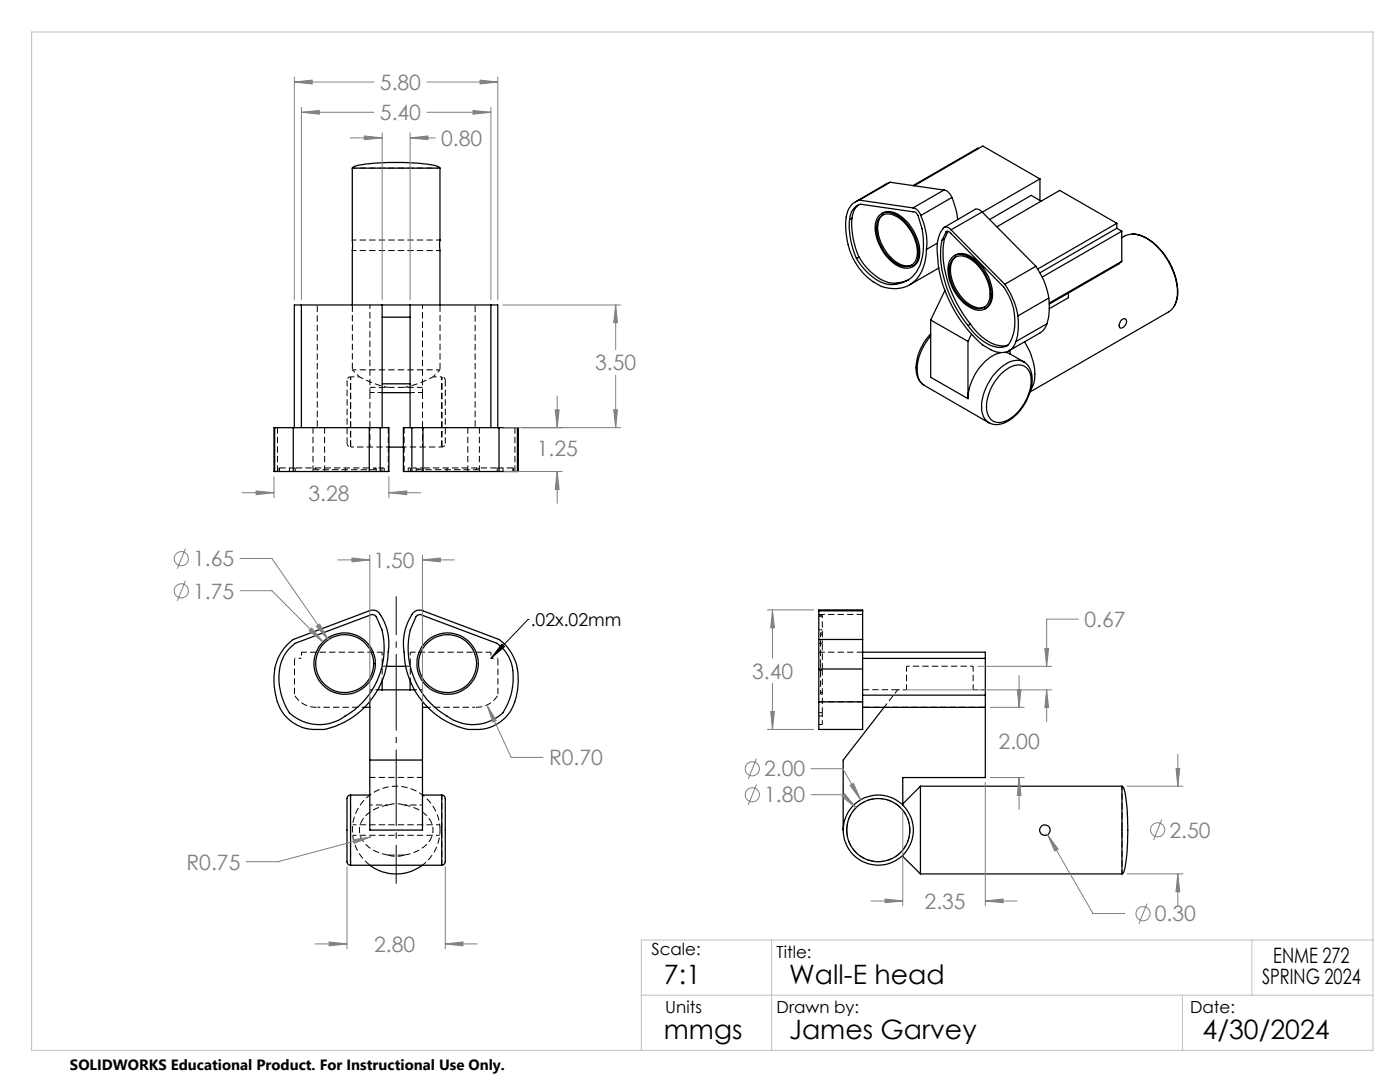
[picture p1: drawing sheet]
<svg xmlns="http://www.w3.org/2000/svg" width="279mm" height="216mm" viewBox="0 0 279 216" stroke-linecap="round" stroke-linejoin="round" font-family="sans-serif">
<path d="M75.1 93.4h-1.3M84.4 93.4h-1.3M60.2 131.3h-1.4M98 131.3h1.4M164.1 128.4v-5.6M180.9 132.9h13.3M63.3 141.1h9.5M85.4 141.1h9.4M73.8 160.6h3.7M84.3 160.6h-3.6" fill="none" stroke="#000" stroke-width=".2" stroke-dasharray="1.3 .6" stroke-dashoffset=".7" stroke-linecap="butt"/>
<g fill="none" stroke="#000" stroke-width=".2" stroke-dasharray="1.3 .6" stroke-linecap="butt">
<path d="M55.8 93.4h-.1M58.9 93.4h-3.1M62.7 93.4v.3M63 93.4v.3M70 89.2v-14v14M73.8 85.3v-7M74.6 93.7v-.3M74.9 93.7v-.3M76.7 93.4h-.5M81.9 93.4h-.4M83.2 93.4v.3M83.6 93.4v.3"/>
<path d="M84.3 85.3v-7M88.2 89.2v-14v14M95.1 93.7v-.3M95.5 93.7v-.3M102.4 93.4h-3.2M102.5 93.4h-.1M163.8 138.5h.3M163.8 138.2h.3M164.1 122.8v-.2M164.1 126.3h-.3M164.1 126.6h-.3M172.2 137.6h7"/>
<path d="M77.5 170.6a6.7 6.7 0 0 1-5.7-4.1 4.3 4.3 0 0 1 2.4-4.7 8.9 8.9 0 0 1 3.3-1.2M77.5 170.6a5.2 5.2 0 0 0 3.2 0M80.7 160.6a6.4 6.4 0 0 1 5.7 4.4 4.4 4.4 0 0 1-2.7 4.6l-1.1 .5-1.9 .5M80.7 170.6h-3.2M80.7 160.6a5.3 5.3 0 0 0-3.2 0M87.8 165.6a8.8 8.8 0 0 0-12.6-7.8 8.8 8.8 0 0 0-1.4 14.8"/>
</g>
<g fill="none" stroke="#000" stroke-width=".2" stroke-dasharray="1.3 .6" stroke-dashoffset=".6" stroke-linecap="butt">
<path d="M70.3 73.8l1.4 1.4M86.4 75.2l1.4-1.4M70 89.2h3.8M73.8 85.3v3.9M73.8 89.2h3.8M76.2 93.4h-1.1M80.5 89.2h3.8M83.1 93.4h-1.2M84.3 85.3v3.9M84.3 89.2h3.9M60.2 130.1v1.2M76.3 135.9v-5.8"/>
<path d="M81.9 135.9v-5.8M98 130.1v1.2"/>
</g>
<path d="M74.9 93.7h-12.2M83.2 93.7h12.3M76.3 130.1h-16.1M98 130.1h-16.1M180.9 132.9v4.7M194.2 132.9v4.7M164.1 142.2v-8.5" fill="none" stroke="#000" stroke-width=".2" stroke-dasharray="1.3 .6" stroke-dashoffset=".2" stroke-linecap="butt"/>
<path d="M73.8 137.6h1.6M82.7 137.6h1.6" fill="none" stroke="#000" stroke-width=".2" stroke-dasharray="1.3 .6" stroke-dashoffset=".8" stroke-linecap="butt"/>
<path d="M63.3 85.3v-24.5M94.8 85.3v-24.5M58.8 131.3v7.4M58.8 138.7a4.9 4.9 0 0 0 4.5 2.4M99.4 138.7a4.9 4.9 0 0 1-4.6 2.4M99.4 131.3v7.4M172.2 141.1h24.5" fill="none" stroke="#000" stroke-width=".2" stroke-dasharray="1.3 .6" stroke-dashoffset="-.2" stroke-linecap="butt"/>
<g fill="none" stroke="#000" stroke-width=".2" stroke-dasharray="1.3 .6" stroke-dashoffset=".4" stroke-linecap="butt">
<path d="M71.7 75.2h.1a21.7 21.7 0 0 0 5.7 2.1M73.8 78.3h2.5M80.7 77.3a22.4 22.4 0 0 0 5.7-2.1M81.9 78.3h2.4M73.8 140v-2.4M76.3 132.9h.9M81 132.9h.9M84.3 137.6v2.4M163.8 132.4v6.1M163.8 126.3v6.1M194.2 137.6h2.5M164.1 144.6v-2.4"/>
<path d="M84.3 172.6a8.7 8.7 0 0 0 3.5-7"/>
</g>
<g fill="none" stroke="#000" stroke-width=".2" stroke-dasharray="1.3 .6" stroke-dashoffset=".1" stroke-linecap="butt">
<path d="M73.8 77.3h10.5M88.9 75.9v12.6M55.4 94.1v-8.8M62.5 94.1v-8.8M64.8 94.1v-8.8M69.3 88.5v-12.6M77.5 94.1v-8.8M80.6 94.1v-8.8M93.4 94.1v-8.8M95.7 94.1v-8.8M102.8 94.1v-8.8M163.4 122.6h8.8"/>
<path d="M163.4 130.1h8.8M73.8 155.1h10.5M163.4 140h8.8"/>
</g>
<g fill="none" stroke="#000" stroke-width=".2" stroke-dasharray="1.3 .6" stroke-dashoffset=".5" stroke-linecap="butt">
<path d="M70.3 33.5h17.5M70.3 50h17.5M87.8 47.9h-17.5M70 75.2a.7 .7 0 0 0-.7 .7M73.8 60.8v17.5M84.3 60.8v17.5M87.8 73.8h-17.5M88.9 75.9a.7 .7 0 0 0-.7-.7M69.3 88.5a.7 .7 0 0 0 .7 .7M88.2 89.2a.7 .7 0 0 0 .7-.7M223.9 156.9v17.5M70.4 166.7h17.4"/>
<path d="M87.8 164.6h-17.4"/>
</g>
<g fill="none" stroke="#000" stroke-width=".2" stroke-dasharray="1.3 .6" stroke-dashoffset=".3" stroke-linecap="butt">
<path d="M55.7 93.4v.7M55.8 93.4v.7M57.8 93.4v.7M58.9 93.4v.7M68.9 93.4v.7M73.8 93.4v.7M75.1 93.4v.7M76.2 93.4v.7M76.7 94.1v-.7M81.5 93.4v.7M81.9 93.4v.7M83.1 93.4v.7"/>
<path d="M84.4 93.4v.7M89.2 93.4v.7M99.2 93.4v.7M100.4 93.4v.7M102.4 93.4v.7M102.5 94.1v-.7M164.1 133.7h-.7M164.1 128.4h-.7M164.1 125.7h-.7M164.1 123h-.7M164.1 122.8h-.7M164.1 122.6h-.7"/>
<path d="M179.2 137.6l-2.8 3.5M88.2 158.6v14M163.4 144.6h.7M164.1 142.9h-.7M164.1 142.2h-.7M70 172.6v-14"/>
</g>
<g fill="none" stroke="#000" stroke-width=".25">
<path d="M70.3 33.5a2.62 2.62 0 0 1 2.1-.7 46.4 46.4 0 0 1 14.9 .4l.5 .3M70.3 33.5v27.4M70.3 33.5h17.5M87.8 33.5v27.4M171.5 39.9a4.1 4.1 0 0 0-2.7 4 13.7 13.7 0 0 0 5.5 12.3 6.5 6.5 0 0 0 8.9-.8 9.7 9.7 0 0 0 1.7-5.6M171.5 39.9l10.7 1.6M177.7 36.4l-.8 .3-6.2 3.6M177.7 36.4l-6.2 3.5M177.7 36.4l10.7 1.5M188.4 37.9a2.13 2.13 0 0 1 1.6 1.5M188.4 37.9l-6.2 3.6M190 39.4l.8 2.4 .3 2"/>
<path d="M190 39.4l-6.2 3.6M195.3 29.6h-.1l-13 7.4M207.5 35.7l-11.4-6.6-13.7 8M207.5 35.7l-11.5 6.6M207.5 35.7v4.3M169.5 43.9a3.2 3.2 0 0 1 2.2-3.2l10.5 1.6a1.03 1.03 0 0 1 1 .7 15.2 15.2 0 0 1 .9 7.8 6.2 6.2 0 0 1-5.3 5.9M169.5 43.9a16.3 16.3 0 0 0 1.4 7.7M170 43.5a16.3 16.3 0 0 0 1.4 7.8M170 43.5l-.5 .4M170.9 51.6a11.1 11.1 0 0 0 6 5.1l1 .1 .9-.1M171.3 40.9l-.9 1.2-.4 1.4M171.4 51.3a11.1 11.1 0 0 0 6 5.1l1 .1 .9-.1"/>
<path d="M171.4 51.3l-.5 .3M175.6 43.4a2.81 2.81 0 0 1 3.7 0 8.6 8.6 0 0 1 3.7 7.9 2.33 2.33 0 0 1-3.7 1.5 8.6 8.6 0 0 1-4.3-8.4zM175.6 42.9a3.2 3.2 0 0 1 4 .4 9.3 9.3 0 0 1 3.6 8.1 2.44 2.44 0 0 1-3.6 1.8 9.3 9.3 0 0 1-4.9-8.5l.4-1.2zM175.9 42.7a2.97 2.97 0 0 1 3.7 .3 9.2 9.2 0 0 1 3.8 8.5l-.5 1.1-.8 .6M176.2 42.9a3.6 3.6 0 0 0-.9 3.9 8.3 8.3 0 0 0 5.1 6.2l.8 .1 .8-.2M179.3 56.4l-.5 .3M181.3 55.8l-2 .6M182.2 41.5a2.16 2.16 0 0 1 1.6 1.5M183.8 43a13.2 13.2 0 0 1 1.1 6.8M187.1 48.5l-2.2 1.3M187.4 53.5l-5.9 3.3M188 47.9a20.8 20.8 0 0 0 3.4 14.5l1.8 2.5"/>
<path d="M188.5 47.7a20.8 20.8 0 0 0 3.4 14.4l1.8 2.6M188.5 47.7l-.5 .2M188.6 58l-2.9 5.9M188.8 46.2a.72 .72 0 0 1 1 .4l10.5 10.6a11.1 11.1 0 0 1 1.5 10.7 2.31 2.31 0 0 1-3 1.4 9.9 9.9 0 0 1-5.6-4.4M188.8 46.2l-.8 1.7M188.9 46.2h-.1M189.2 46.2l-.7 1.5M189.8 45.9a1.01 1.01 0 0 0-1-.6 1.01 1.01 0 0 0-.9 .7 7.5 7.5 0 0 0-.8 5.1 26.2 26.2 0 0 0 9 17.7 6.7 6.7 0 0 0 3.6 1.5 2.82 2.82 0 0 0 3-2.1M189.8 45.9l10.7 10.8M190.1 51.3a3.2 3.2 0 0 1 4 .4 9.4 9.4 0 0 1 3.7 8.1 2.43 2.43 0 0 1-3.7 1.8 8.9 8.9 0 0 1-4.8-9l.1-.4zM190.1 51.8a2.71 2.71 0 0 1 3.8 0 8.9 8.9 0 0 1 3.6 7.8 2.33 2.33 0 0 1-3.6 1.6 8.4 8.4 0 0 1-4.3-8.4zM190.5 51a3.1 3.1 0 0 1 3.6 .4 9 9 0 0 1 3.8 8.5l-.5 1.1-.8 .6"/>
<path d="M190.7 51.3a3.7 3.7 0 0 0-.9 3.8 7.9 7.9 0 0 0 5.5 6.4l1.2-.3M196 42.3l-.7-.5-.6-.1-6.2 3.7M196 42.3l-6.2 3.6M196 42.3l10.7 10.8M200.5 56.7a15.3 15.3 0 0 1 2.6 6.3M206.7 53.1a14.6 14.6 0 0 1 2.6 6.4M206.7 53.1l-6.2 3.6M207.8 40.1l-2-1.1-8.3 4.8M209.3 59.5a12.9 12.9 0 0 1-.3 5.1M209.3 59.5l-6.2 3.5M213.2 58.5v.9l-3.8 2.2M222.9 45.5l-15.4 8.9"/>
<path d="M222.9 45.5l1 .6M222.9 44.6l-15.8 9.1M222.9 44.6v.9M222.9 44.6l-11.4-6.6-12.6 7.3M223.9 52.1l-.6 .5-13.9 8.1M223.9 47.4a4.3 4.3 0 0 1 5.1 .2 13.7 13.7 0 0 1 6 11.3 4 4 0 0 1-1.8 3.4l-27.6 15.9M223.9 52.1l-14.5 8.4M223.9 46.1l-15.9 9.2M223.9 46.1v6M226 46.7a8.7 8.7 0 0 1 6.4 4.1 13.1 13.1 0 0 1 2.6 8.2l-.2 1-.4 1.1M60.1 60.9v24.4M76.3 60.9v24.4"/>
<path d="M76.3 76.6h5.5M76.3 63.3h5.5M76.3 78.4h5.5M81.8 60.9v24.4M98 60.9v24.4M184.5 76.9l12.8 7.4M185.7 66.6a9.7 9.7 0 0 0-2.7 8.1l.5 1.3 1 .9M185.7 67a9.9 9.9 0 0 0-2.5 8.2l.6 1.2 .7 .5M185.7 63.9l7.5 4.2M185.7 63.9v11.4l7.5 4.3M193.2 68.1v11.5M193.7 64.7a9.2 9.2 0 0 0 6.1 4.3l1.4-.1"/>
<path d="M193.7 64.7l-.5 .2M193.9 66.7l-.7 1.4M199.7 70.3a9.2 9.2 0 0 0-6 6.3l-.4 1.8-.1 1.2M199.8 74.6a4.4 4.4 0 0 1 4.6-1.5 3.3 3.3 0 0 1 1.4 3.4 9.7 9.7 0 0 1-5.1 7.5 2.49 2.49 0 0 1-3.7-1.9 9.6 9.6 0 0 1 2.8-7.5zM200.5 70.3l1.1 .3M201.6 70.6l2.7 1.6M201.6 69.9v.7M203.1 63a11.9 11.9 0 0 1-.4 5.2M204.3 72.2a4.5 4.5 0 0 1 1.5 5 10.2 10.2 0 0 1-5.6 7.3l-1.3 .2-1.6-.4M204.3 72.2a3.9 3.9 0 0 0-4.1 .8 10.7 10.7 0 0 0-4.2 9.2l.5 1.3 .8 .8M204.3 72.2h.1M204.5 68.2a10.6 10.6 0 0 1 1.7 8.7l-.5 .9"/>
<path d="M209 64.6l-.7 1.2-.7 .6-6.2 3.6M209 64.6l-6.3 3.6M223.9 63.8a.53 .53 0 0 1 .7-.2 .53 .53 0 0 1 .2 .7l-.5 .9a.6 .6 0 0 1-.9 .2v-.7zM54.8 94.1h3.7M54.8 85.3h3.7M54.8 85.3h-.1v8.8h.1M54.8 85.3v8.8M58.5 85.3v8.8M58.5 94.1h15.2M58.5 85.3h15.2M58.7 85.3v-24.4h40.6v24.4M73.7 94.1h2.2"/>
<path d="M73.7 85.3h2.2M73.7 85.3v8.8M75.9 85.3h1.7v8.8h-1.7M75.9 85.3v8.8M77.6 89.2h2.9M82.2 94.1h2.2M82.2 85.3h2.2M82.2 85.3h-1.7v8.8h1.7M82.2 85.3v8.8M84.4 85.3v8.8M84.4 94.1h15.2M84.4 85.3h15.2"/>
<path d="M99.6 94.1h3.7M99.6 85.3h3.7M99.6 85.3v8.8M103.3 85.3h.1v8.8h-.1M103.3 85.3v8.8M57.3 128.6l1.2-1 15.2-5.7a1.67 1.67 0 0 1 2.2 .7 10.4 10.4 0 0 1 1.6 7.5 16.3 16.3 0 0 1-12.7 15.5 8.7 8.7 0 0 1-7.1-1.9 10 10 0 0 1-3-7.7 9.7 9.7 0 0 1 2.6-7.4zM57.8 129.3l1.1-.9 14.8-5.6a1.05 1.05 0 0 1 1.4 .2 14.1 14.1 0 0 1 .9 11 15.9 15.9 0 0 1-10.5 10.4 8.8 8.8 0 0 1-7.8-2.2 11.8 11.8 0 0 1-1.1-11.2zM73.8 140v25.6h10.5v-25.6M75.4 137.7h7.3M76.3 135.9v1.8M77.2 133h3.8M81.8 135.9v1.8"/>
<path d="M82.4 122.3l.8-.5h.9l15.5 5.8a9.7 9.7 0 0 1 3.8 9.2 8.9 8.9 0 0 1-4.9 8.1 10.1 10.1 0 0 1-9.2-.8 16.5 16.5 0 0 1-8.8-14.8 10.7 10.7 0 0 1 1.9-7zM83.2 122.9l.7-.3 .3 .1 15 5.7a8.4 8.4 0 0 1 3.1 8.3 13.3 13.3 0 0 1-1.9 5.5 8.8 8.8 0 0 1-11.2 .7 15.7 15.7 0 0 1-7.3-17.2zM163.4 133.5v6.6M163.4 127.6v5.9M163.4 121.9v-.2h8.8v.2M163.4 133.5h8.8M163.4 127.6h8.8M163.4 121.9h8.8M163.4 121.9v5.7M172.2 133.5v6.6M172.2 127.6v5.9M172.2 121.9v5.7"/>
<path d="M172.2 138.7h24.4M172.2 131.4h24.4M172.2 130.1h24.4v8.6M196.6 138.7v2.4M70 158.6a.96 .96 0 0 0-.7 1.4v11.6a.85 .85 0 0 0 .7 1M70 158.6v14M70 158.6h3.8M72.7 141.1h1.1M73.8 151.7h10.5M84.3 158.6h3.9M84.3 141.1h1.1M88.2 158.6a.96 .96 0 0 1 .7 1.4v11.7a.79 .79 0 0 1-.7 .9"/>
<path d="M88.2 158.6v14M163.4 140.1v5.5h8.8v-5.5M163.4 140.1h8.8M172.2 141.1h24.4M176.4 141.1l-8.1 10.6v13.9M183.7 156.9v17.5M183.7 156.9h40.2M183.7 156.9l-3.5 3.5M196.6 141.1v14.1h-16.4v5.5M223.9 156.9a2.41 2.41 0 0 1 .7 2 49.3 49.3 0 0 1-.3 14.9l-.4 .6M223.9 156.9v17.5M70 172.6h18.2"/>
<path d="M73.8 172.6a8.8 8.8 0 0 0 10.5 0M180.2 170.6v.3l3.5 3.5M183.7 174.4h40.2"/>
<circle cx="68.8" cy="132.4" r="6.1"/>
<circle cx="68.8" cy="132.4" r="5.8"/>
<circle cx="89.3" cy="132.4" r="6.1"/>
<circle cx="89.3" cy="132.4" r="5.8"/>
<circle cx="175.3" cy="165.6" r="7"/>
<circle cx="175.3" cy="165.6" r="6.3"/>
<circle cx="208.5" cy="165.7" r="1.06"/>
</g>
<path d="M70.3 60.8v13M87.8 73.8v-13M73.8 93.4h-14.9M99.2 93.4h-14.8M164.1 133.7v-5.3M169 165.6a6.3 6.3 0 0 1 9.3-5.5 6.3 6.3 0 0 1 .5 10.8 6.3 6.3 0 0 1-9.8-4.6v-.7" fill="none" stroke="#000" stroke-width=".2" stroke-dasharray="1.3 .6" stroke-dashoffset="-.1" stroke-linecap="butt"/>
<path d="M71.7 75.2h-1.7M88.2 75.2h-1.8M179.2 137.6h1.7" fill="none" stroke="#000" stroke-width=".2" stroke-dasharray="1.3 .6" stroke-dashoffset=".9" stroke-linecap="butt"/>
<g fill="none" stroke="#808080" stroke-width=".2">
<path d="M58.7 16.4l3.6-.4v.8zM58.7 15.4v44.4M58.7 16.4h15.9M85.2 16.4h14.1M95.8 16l3.5 .4-3.5 .4zM99.3 15.4v44.4M60.1 22.4l3.6-.4v.8zM60.1 21.4v38.4M60.1 22.4h14.5M69.9 27.5h6.4M72.7 27.1l3.6 .4-3.6 .4zM76.3 26.5v33.3"/>
<path d="M81.8 27.5l3.6-.4v.8zM81.8 26.5v33.3M81.8 27.5h5.1M85.2 22.4h12.8M94.4 22l3.6 .4-3.6 .4zM98 21.4v38.4M100.4 60.9h23.5M111.2 79v6.3M122.9 60.9l.3 3.5h-.7zM122.9 60.9v8.9M122.9 74.9v10.4M48.3 98.3h6.4"/>
<path d="M51.1 98l3.6 .3-3.6 .4zM54.7 95.1v4.2M77.6 98.3l3.6-.3v.7zM77.6 95.1v4.2M77.6 98.3h6.4M100.6 85.3h23.3M100.6 94.1h11.6M110.8 81.8h.8l-.4 3.5zM111.2 94.1l.4 3.5h-.8zM111.2 94.1v6.3M122.5 81.8h.7l-.3 3.5zM37 115.9l-1.6 4"/>
<path d="M37 109.5l-1.6 4M47.9 117.9h6.4l10.2 10.2M47.9 111.4h6.4l11.2 16.3M67.5 111.7h6.3M70.2 111.3l3.6 .4-3.6 .4zM73.8 110.7v29.5M84.3 111.7l3.6-.4v.8zM84.3 110.7v29.5M84.3 111.7h6.4M61.7 125.8l.5-.5 2.3 2.8zM63.1 125l.7-.5 1.7 3.2zM153.2 121.7h9.2"/>
<path d="M154.2 121.7l.4 3.6h-.8zM154.2 121.7v9.6M154.2 136.3v9.3M180.2 137.7h29.7M195.2 133h14.7M203 137.6h.8l-.4 3.5zM203.4 134.8v6.3M208.5 129.4h.8l-.4 3.6zM208.9 137.7l.4 3.5h-.8zM208.9 137.7v6.3M215.2 123.5h-6.3v9.5M97.2 140.7l1.8 3.1-.7 .3z"/>
<path d="M97.2 140.7l4.8 10.4h6.4M151 151.4l-1.7 4M151 156.6l-1.7 4M153.2 145.6h9.2M153.8 142h.8l-.4 3.6zM161.9 153.4h6.3l3.6 6.2M161.9 158.6h6.3l2.6 2.6M168 158.9l.6-.5 2.2 2.8zM169.7 156.7l.6-.4 1.5 3.3zM196.6 156.1v24.7M197.7 141.1h6.7M197.7 155.2h6.7"/>
<path d="M203.4 155.2l.4 3.5h-.8zM203.4 155.2v6.3M224.9 156.9h11.2M234.7 153.4h.7l-.3 3.5zM235.1 150.5v6.4M69.3 172.9v16.4M70.4 167.6l3.6-.6-3.3 1.3zM74 167l-18.5 4.9h-6.4M88.9 172.9v16.4M173.8 179.8h6.4M176.6 179.4l3.6 .4-3.6 .3zM180.2 161.6v19.2"/>
<path d="M196.6 179.8l3.6-.4v.7zM196.6 179.8h6.4M209.1 166.5l2.1 2.9-.7 .4zM209.1 166.5l9 15.8h6.4M224.9 174.4h11.2M231.8 163.5l-1.6 4.1M235.1 174.4l.3 3.5h-.7zM235.1 174.4v6.3M62.9 188.3h6.4M65.7 188l3.6 .3-3.6 .4zM88.9 188.3l3.5-.3v.7zM88.9 188.3h6.3"/>
<path d="M228.9 180.3l-1.6 4"/>
<circle cx="36.2" cy="117.9" r="1.41"/>
<circle cx="36.2" cy="111.5" r="1.41"/>
<circle cx="150.1" cy="158.6" r="1.41"/>
<circle cx="150.1" cy="153.4" r="1.41"/>
<circle cx="231" cy="165.6" r="1.42"/>
<circle cx="228.1" cy="182.3" r="1.41"/>
</g>
<path d="M100.2 128.5l.5 .5-2.7 2.4zM105.4 123.6h.1M105.4 123.6l-7.4 7.8" fill="none" stroke="#000" stroke-width=".2"/>
<path d="M79.1 119v57.3" fill="none" stroke="#000" stroke-width=".2" stroke-dasharray="15.2 1.3 1.3 1.3" stroke-dashoffset="7.5" stroke-linecap="butt"/>
<path d="M6.3 6.4h267.7v203.2h-267.7zM128 198.6h146M154 187.6v22M236 198.6v11M249.8 187.6v11M274 187.6h-146v22" fill="none" stroke="#c0c0c0" stroke-width=".2"/>
<path d="M100.2 128.5l.5 .5-2.7 2.4z" fill="#000"/>
<path d="M62.2 125.3l-.5 .5 2.8 2.3zM63.1 125l2.4 2.7-1.7-3.2zM70.4 167.6l.3 .7 3.3-1.3zM65.7 188l3.6 .3-3.6 .4zM88.9 188.3l3.5-.3v.7zM70.2 111.3l3.6 .4-3.6 .4zM84.3 111.7l3.6-.4v.8zM97.2 140.7l1.1 3.4 .7-.3zM110.8 81.8h.8l-.4 3.5zM111.2 94.1l.4 3.5h-.8zM95.8 16l3.5 .4-3.5 .4zM58.7 16.4l3.6-.4v.8zM60.1 22.4l3.6-.4v.8zM94.4 22l3.6 .4-3.6 .4zM72.7 27.1l3.6 .4-3.6 .4zM81.8 27.5l3.6-.4v.8zM122.5 81.8h.7l-.3 3.5zM122.9 60.9l.3 3.5h-.7zM51.1 98l3.6 .3-3.6 .4zM77.6 98.3l3.6-.3v.7zM169.7 156.7l2.1 2.9-1.5-3.3zM168 158.9l2.8 2.3-2.2-2.8zM203 137.6h.8l-.4 3.5zM203.4 155.2l.4 3.5h-.8zM209.1 166.5l1.4 3.3 .7-.4zM234.7 153.4h.7l-.3 3.5zM235.1 174.4l.3 3.5h-.7zM176.6 179.4l3.6 .4-3.6 .3zM196.6 179.8l3.6-.4v.7zM208.9 137.7l.4 3.5h-.8zM208.5 129.4h.8l-.4 3.6zM154.2 121.7l.4 3.6h-.8zM153.8 142h.8l-.4 3.6z" fill="#808080"/>
<g font-size="5.3">
<text x="132.5" y="196.4">7:1</text>
<text x="157.5" y="196.4">Wall-E head</text>
<text x="132.5" y="207.4">mmgs</text>
<text x="157.5" y="207.4">James Garvey</text>
<text x="240" y="207.4">4/30/2024</text>
</g>
<g font-size="4.2" fill="#808080">
<text x="75.8" y="18">5.80</text>
<text x="75.8" y="24">5.40</text>
<text x="88.1" y="29.1">0.80</text>
<text x="118.8" y="73.9">3.50</text>
<text x="107.1" y="91">1.25</text>
<text x="61.6" y="99.9">3.28</text>
<text x="38.5" y="113">1.65</text>
<text x="74.5" y="113.3">1.50</text>
<text x="38.5" y="119.4">1.75</text>
<text x="216.4" y="125.1">0.67</text>
<text x="150.1" y="135.4">3.40</text>
<text x="199.3" y="149.4">2.00</text>
<text x="109.6" y="152.7">R0.70</text>
<text x="152.5" y="154.9">2.00</text>
<text x="152.5" y="160.1">1.80</text>
<text x="233.4" y="167.1">2.50</text>
<text x="37.2" y="173.5">R0.75</text>
<text x="184.5" y="181.3">2.35</text>
<text x="230.5" y="183.8">0.30</text>
<text x="74.7" y="189.9">2.80</text>
</g>
<g font-size="4.2">
<text x="251.9" y="196.4">SPRING 2024</text>
<text x="254.1" y="192.2">ENME 272</text>
</g>
<text font-size="3.5" x="105.9" y="125">.02x.02mm</text>
<g font-size="3.3">
<text x="130" y="190.6">Scale:</text>
<text x="155" y="191.2">Title:</text>
<text x="132.8" y="202.2">Units</text>
<text x="155" y="202.2">Drawn by:</text>
<text x="237.5" y="202.2">Date:</text>
</g>
<text font-size="3" x="14" y="213.5">SOLIDWORKS Educational Product. For Instructional Use Only.</text>
</svg>
